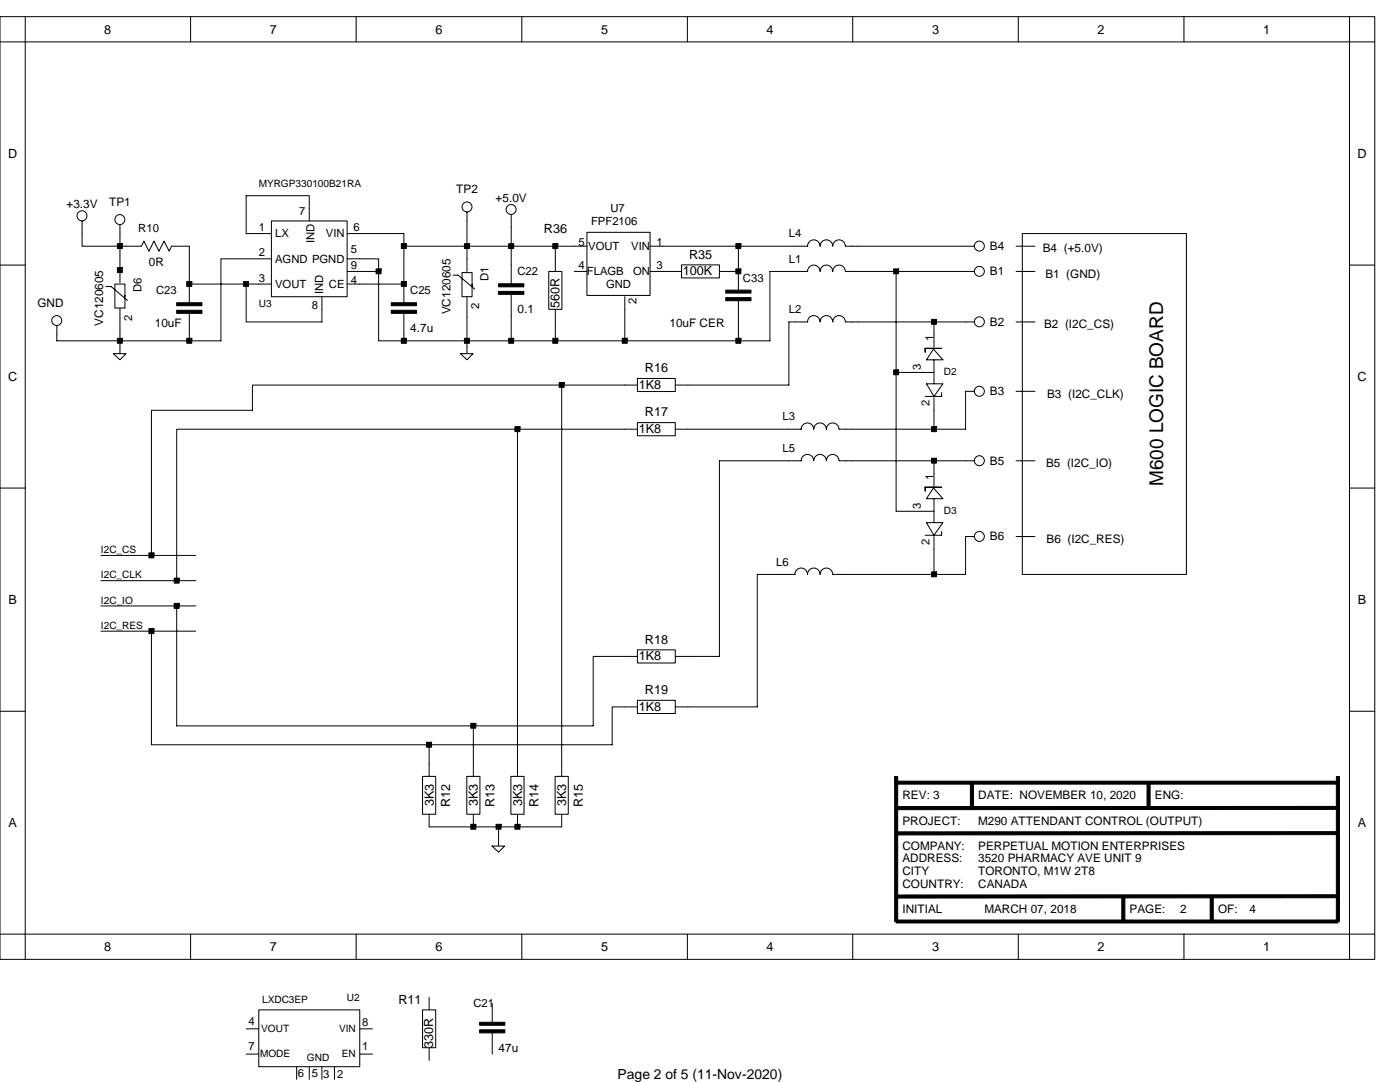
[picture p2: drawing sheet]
<svg xmlns="http://www.w3.org/2000/svg" width="279mm" height="216mm" viewBox="0 0 279 216" stroke-linecap="round" stroke-linejoin="round" font-family="sans-serif">
<g fill="none" stroke="#000" stroke-width=".2">
<path d="M0 3.3h274.4v188.1h-274.4zM5 8.4h264.3v178h-264.3zM5 3.3v5.1h-5M38 3.3v5.1M71.1 3.3v5.1M104.1 3.3v5.1M137.2 3.3v5.1M170.2 3.3v5.1M203.2 3.3v5.1M236.3 3.3v5.1M269.3 3.3v5.1h5.1M0 52.9h5"/>
<path d="M16.4 44.1v5h11.8l.5-1 1 2 1-2 1 2 1-2 1.1 2 .4-1h3.6v11.2M21.2 57.2h1l3.2 2.7M22.9 56.7h2v4.8h-2zM23.9 44.8v11.6M24.9 58.9h.1M37.8 56.7h16.4M49.1 56.7v7.5h15.1v-5M54.2 44.1h15.1v15.1h-15.1zM54.2 51.6h-10.1v16.4h-32.8v-3M61.7 44.1v-5h-12.6v7.5h5.1M69.3 46.6h11.3v10.1h-11.3M69.3 51.6h6.3v16.4h78v-13.8h7.6"/>
<path d="M69.3 54.2h6.3M80.6 49.1h36.5M80.6 56.7v3.6M90.4 54.9h1l3.3 2.8M92.2 54.4h2v4.8h-2zM93.2 42.3v11.9M93.2 59.2v11.3M94.2 56.7h.1M102 42.8v13.7M102 58.7v9.3M109.5 54.2h2.6v7.5h-2.6zM110.8 49.1v5.1"/>
<path d="M114.6 54.2h2.5M117.1 46.4h12.6v12.5h-12.6zM124.7 59.2v8.8M129.7 54.2h6.3M129.7 49.1h31.5M136 52.9h7.6v2.6h-7.6zM143.6 54.2h3.8M147.4 49.1v8.7M147.4 59.9v8.1M161.2 54.1a1.25 1.25 0 0 1 1.2-1.2 1.25 1.25 0 0 1 1.3 1.2M161.2 49.1a1.25 1.25 0 0 1 1.2-1.2 1.25 1.25 0 0 1 1.3 1.2M163.7 54.1a1.25 1.25 0 0 1 1.2-1.2 1.25 1.25 0 0 1 1.3 1.2 1.26 1.26 0 0 1 1.2-1.2 1.26 1.26 0 0 1 1.3 1.2"/>
<path d="M163.7 49.1a1.25 1.25 0 0 1 1.2-1.2 1.25 1.25 0 0 1 1.3 1.2 1.26 1.26 0 0 1 1.2-1.2 1.26 1.26 0 0 1 1.3 1.2M168.8 54.2h25.7M168.8 49.1h25.7M178.8 54.2v47.8h7.6M202.8 54.2h3.7M202.8 49.1h3.7M204 46.6h32.8v68h-32.8zM269.3 52.9h5.1M22.6 70.6h2.5l-1.2 1.2zM23.9 61.5v9M37.8 62.5v5.5M80.6 62.5v5.5"/>
<path d="M91.9 70.6h2.5l-1.2 1.2zM110.8 61.7v6.3M112.1 76.8v78.1M127.2 75.5h7.6v2.6h-7.6zM127.2 76.8h-76.8v5.1h-20.2v28.9M161.2 64.2a1.25 1.25 0 0 1 1.2-1.2 1.25 1.25 0 0 1 1.3 1.2M161.2 64.2h-3.8v12.6h-22.6M163.7 64.2a1.25 1.25 0 0 1 1.2-1.2 1.25 1.25 0 0 1 1.3 1.2 1.26 1.26 0 0 1 1.2-1.2 1.26 1.26 0 0 1 1.3 1.2M168.8 64.2h25.7M178.8 74.3h7.6M184.9 76.6h3.3l-1.8 2.5zM186.4 64.2v5.1"/>
<path d="M186.4 71.8v4.8M186.4 79.4v6.2M186.4 69.5l-1.5 2.3h3.3l-1.8-2M187.9 69.5h-3.3v.8M187.9 78.3v.8h-3.3M194.5 78.1h-1.8v7.5h-25.2M202.8 64.2h3.7M202.8 78.1h3.7M0 97.4h5M103.3 85.6v69.3M127.2 84.3h7.6v2.7h-7.6zM127.2 85.6h-91.9v30.3"/>
<path d="M134.8 85.6h23.9M158.7 91.9h-15.1v39.1h-8.8M158.7 85.6h1.3M158.7 91.9h1.3M159.9 91.9a1.25 1.25 0 0 1 1.2-1.2 1.25 1.25 0 0 1 1.3 1.2 1.26 1.26 0 0 1 1.3-1.2 1.26 1.26 0 0 1 1.2 1.2M159.9 85.6a1.25 1.25 0 0 1 1.2-1.2 1.25 1.25 0 0 1 1.3 1.2 1.26 1.26 0 0 1 1.3-1.2 1.26 1.26 0 0 1 1.2 1.2M164.9 91.9a1.25 1.25 0 0 1 1.3-1.2 1.25 1.25 0 0 1 1.2 1.2M164.9 85.6a1.25 1.25 0 0 1 1.3-1.2 1.25 1.25 0 0 1 1.2 1.2M167.5 91.9h27M186.4 91.9v5.1M186.4 99.5v4.8M186.4 97.2l-1.5 2.3h3.3l-1.8-2"/>
<path d="M187.9 97.2h-3.3v.8M202.8 91.9h3.7M269.3 97.4h5.1M20.2 110.8h18.9M20.2 115.9h18.9M158.6 114.6a1.25 1.25 0 0 1 1.3-1.3 1.25 1.25 0 0 1 1.2 1.3 1.26 1.26 0 0 1 1.3-1.3 1.26 1.26 0 0 1 1.3 1.3M158.7 114.6h-7.6v26.5h-16.3M163.7 114.6a1.25 1.25 0 0 1 1.2-1.3 1.25 1.25 0 0 1 1.3 1.3M184.9 104.3h3.3l-1.8 2.5zM186.4 107.1v7.5M187.9 106v.8h-3.3M194.5 107.1h-1.8v7.5h-26.5"/>
<path d="M202.8 107.1h3.7M20.2 120.9h18.9M20.2 125.9h18.9M30.2 125.9v22.7h92v-7.5h5M35.3 120.9v23.9h83.1v-13.8h8.8M127.2 129.7h7.6v2.6h-7.6zM127.2 139.7h7.6v2.7h-7.6zM0 141.9h5M84.3 154.9h2.7v7.6h-2.7zM85.6 148.6v6.3M93.2 154.9h2.6v7.6h-2.6zM94.5 144.8v10.1"/>
<path d="M102 154.9h2.6v7.6h-2.6zM110.8 154.9h2.6v7.6h-2.6zM269.3 141.9h5.1M85.6 162.5v2.5h26.5v-2.5M94.5 162.5v2.5M98.2 168.8h2.5l-1.2 1.2zM99.5 165v3.8M103.3 162.5v2.5M0 186.4h5v5M38 186.4v5M71.1 186.4v5M85.6 199v2.5"/>
<path d="M104.1 186.4v5M137.2 186.4v5M170.2 186.4v5M203.2 186.4v5M236.3 186.4v5M274.4 186.4h-5.1v5M49.1 210.3h2.5M49.1 205.3h2.5M51.6 201.5h20.2v11.4h-20.2zM59.2 212.9v2.5M61.7 212.9v2.5M64.2 212.9v2.5"/>
<path d="M66.8 212.9v2.5M71.8 210.3h2.5M71.8 205.3h2.5M84.3 201.5h2.7v7.6h-2.7zM85.6 209.1v2.5M98.2 200.3v3.6M98.2 206v4.3"/>
<circle cx="16.4" cy="43.1" r="1"/>
<circle cx="23.9" cy="43.8" r=".99"/>
<circle cx="93.2" cy="41.3" r=".99"/>
<circle cx="102" cy="41.8" r=".99"/>
<circle cx="195.5" cy="49.1" r=".99"/>
<circle cx="195.5" cy="54.1" r=".99"/>
<circle cx="11.3" cy="64" r=".99"/>
<circle cx="195.4" cy="78.1" r="1"/>
<circle cx="195.5" cy="64.2" r=".99"/>
<circle cx="195.5" cy="91.9" r=".99"/>
<circle cx="195.5" cy="107" r=".99"/>
</g>
<g fill="#000" stroke="#000" stroke-width=".2">
<path d="M23.4 53.4v1h1v-1z" fill-rule="evenodd"/>
<path d="M23.4 48.6v1h1v-1z" fill-rule="evenodd"/>
<path d="M37.3 56.2v.9h1v-.9z" fill-rule="evenodd"/>
<path d="M48.6 56.2v.9h1v-.9z" fill-rule="evenodd"/>
<path d="M75.1 53.7v.9h1v-.9z" fill-rule="evenodd"/>
<path d="M80.1 48.6v1h1v-1z" fill-rule="evenodd"/>
<path d="M80.1 56.2v.9h1v-.9z" fill-rule="evenodd"/>
<path d="M92.7 48.6v1h1v-1z" fill-rule="evenodd"/>
<path d="M99.5 56.6h5v.6h-5z" fill-rule="evenodd"/>
<path d="M99.5 58.1h5v.6h-5z" fill-rule="evenodd"/>
<path d="M101.5 48.6v1h1v-1z" fill-rule="evenodd"/>
<path d="M110.3 48.6v1h1v-1z" fill-rule="evenodd"/>
<path d="M146.9 48.6v1h.9v-1z" fill-rule="evenodd"/>
<path d="M146.9 53.7v.9h.9v-.9z" fill-rule="evenodd"/>
<path d="M144.8 57.9h5.1v.6h-5.1z" fill-rule="evenodd"/>
<path d="M178.4 53.7v.9h.9v-.9z" fill-rule="evenodd"/>
<path d="M23.4 67.5v1h1v-1z" fill-rule="evenodd"/>
<path d="M37.3 67.5v1h1v-1z" fill-rule="evenodd"/>
<path d="M35.3 60.4h5v.6h-5z" fill-rule="evenodd"/>
<path d="M35.3 61.9h5v.6h-5z" fill-rule="evenodd"/>
<path d="M78.1 60.4h5v.6h-5z" fill-rule="evenodd"/>
<path d="M78.1 61.9h5v.6h-5z" fill-rule="evenodd"/>
<path d="M80.1 67.5v1h1v-1z" fill-rule="evenodd"/>
<path d="M92.7 67.5v1h1v-1z" fill-rule="evenodd"/>
<path d="M101.5 67.5v1h1v-1z" fill-rule="evenodd"/>
<path d="M110.3 67.5v1h1v-1z" fill-rule="evenodd"/>
<path d="M111.6 76.3v1h1v-1z" fill-rule="evenodd"/>
<path d="M124.2 67.5v1h1v-1z" fill-rule="evenodd"/>
<path d="M146.9 67.5v1h.9v-1z" fill-rule="evenodd"/>
<path d="M144.8 59.4h5.1v.6h-5.1z" fill-rule="evenodd"/>
<path d="M178.4 73.8v1h.9v-1z" fill-rule="evenodd"/>
<path d="M185.9 63.7v1h1v-1z" fill-rule="evenodd"/>
<path d="M102.8 85.1v1h1v-1z" fill-rule="evenodd"/>
<path d="M185.9 91.4v1h1v-1z" fill-rule="evenodd"/>
<path d="M185.9 85.1v1h1v-1z" fill-rule="evenodd"/>
<path d="M29.7 110.3v1h1v-1z" fill-rule="evenodd"/>
<path d="M34.8 115.4v1h1v-1z" fill-rule="evenodd"/>
<path d="M185.9 114.1v1h1v-1z" fill-rule="evenodd"/>
<path d="M29.7 125.4v1h1v-1z" fill-rule="evenodd"/>
<path d="M34.8 120.4v1h1v-1z" fill-rule="evenodd"/>
<path d="M85.1 148.1v1h1v-1z" fill-rule="evenodd"/>
<path d="M94 144.3v1h1v-1z" fill-rule="evenodd"/>
<path d="M266.7 155v28.9h.6v-28.9z" fill-rule="evenodd"/>
<path d="M178.8 155.9h88.2v.6h-88.2z" fill-rule="evenodd"/>
<path d="M94 164.5v1h1v-1z" fill-rule="evenodd"/>
<path d="M99 164.5v1h1v-1z" fill-rule="evenodd"/>
<path d="M102.8 164.5v1h1v-1z" fill-rule="evenodd"/>
<path d="M178.8 178.6l88.2-.1v.6l-88.2 .1z" fill-rule="evenodd"/>
<path d="M178.8 166l88.2-.1v.6l-88.2 .1z" fill-rule="evenodd"/>
<path d="M178.8 161l88.2-.1v.6l-88.2 .1z" fill-rule="evenodd"/>
<path d="M193.7 156.2h.6v5.1h-.6z" fill-rule="evenodd"/>
<path d="M228.9 156.2h.6v5.1h-.6z" fill-rule="evenodd"/>
<path d="M178.5 155h.7v28.9h-.7z" fill-rule="evenodd"/>
<path d="M178.8 183.6h88.2v.6h-88.2z" fill-rule="evenodd"/>
<path d="M223.9 178.9h.6v5h-.6z" fill-rule="evenodd"/>
<path d="M241.5 178.9h.6v5h-.6z" fill-rule="evenodd"/>
<path d="M95.7 204h5.1v.6h-5.1z" fill-rule="evenodd"/>
<path d="M95.7 205.5h5.1v.6h-5.1z" fill-rule="evenodd"/>
</g>
<text font-size="3.8" x="232.1" y="97" transform="rotate(-90 232.1 97)">M600 LOGIC BOARD</text>
<text font-size="2.8" x="123.3" y="215.3">Page 2 of 5 (11-Nov-2020)</text>
<g font-size="2.5">
<text x="20.8" y="6.7">8</text>
<text x="53.9" y="6.7">7</text>
<text x="86.9" y="6.7">6</text>
<text x="120" y="6.7">5</text>
<text x="153" y="6.7">4</text>
<text x="186" y="6.7">3</text>
<text x="219.1" y="6.7">2</text>
<text x="252.1" y="6.7">1</text>
<text x="1.6" y="31.5">D</text>
<text x="270.9" y="31.5">D</text>
<text x="108.6" y="46.6">R36</text>
<text x="137.5" y="51.6">R35</text>
<text x="136.3" y="54.9">100K</text>
<text x="111.7" y="61.5" transform="rotate(-90 111.7 61.5)">560R</text>
<text x="1.6" y="76">C</text>
<text x="127.5" y="77.6">1K8</text>
<text x="128.7" y="74.3">R16</text>
<text x="270.9" y="76">C</text>
<text x="128.7" y="83.1">R17</text>
<text x="127.5" y="86.4">1K8</text>
<text x="1.7" y="120.5">B</text>
<text x="271" y="120.5">B</text>
<text x="127.5" y="131.7">1K8</text>
<text x="128.7" y="128.4">R18</text>
<text x="127.5" y="141.8">1K8</text>
<text x="128.7" y="138.5">R19</text>
<text x="86.6" y="160.9" transform="rotate(-90 86.6 160.9)">3K3</text>
<text x="89.8" y="161" transform="rotate(-90 89.8 161)">R12</text>
<text x="95.4" y="160.9" transform="rotate(-90 95.4 160.9)">3K3</text>
<text x="98.7" y="161" transform="rotate(-90 98.7 161)">R13</text>
<text x="104.2" y="160.9" transform="rotate(-90 104.2 160.9)">3K3</text>
<text x="107.5" y="161" transform="rotate(-90 107.5 161)">R14</text>
<text x="113" y="160.9" transform="rotate(-90 113 160.9)">3K3</text>
<text x="116.3" y="161" transform="rotate(-90 116.3 161)">R15</text>
<text x="1.7" y="165">A</text>
<text x="271" y="165">A</text>
<text x="20.8" y="189.8">8</text>
<text x="53.9" y="189.8">7</text>
<text x="86.9" y="189.8">6</text>
<text x="120" y="189.8">5</text>
<text x="153" y="189.8">4</text>
<text x="186" y="189.8">3</text>
<text x="219.1" y="189.8">2</text>
<text x="252.1" y="189.8">1</text>
<text x="79.5" y="200.2">R11</text>
<text x="86.5" y="209" transform="rotate(-90 86.5 209)">330R</text>
</g>
<g font-size="2.3">
<text x="13.3" y="41.6">+3.3V</text>
<text x="21.8" y="41.1">TP1</text>
<text x="91" y="38.6">TP2</text>
<text x="98.9" y="40.3">+5.0V</text>
<text x="27.6" y="46.3">R10</text>
<text x="51.6" y="46.1">1</text>
<text x="54.9" y="47.4">LX</text>
<text x="59.7" y="42.8">7</text>
<text x="65" y="47.4">VIN</text>
<text x="70.5" y="46.1">6</text>
<text x="118" y="44.9">FPF2106</text>
<text x="121.8" y="42.3">U7</text>
<text x="157.4" y="47.4">L4</text>
<text x="29.7" y="53">0R</text>
<text x="51.6" y="51.2">2</text>
<text x="54.9" y="52.4">AGND PGND</text>
<text x="62.7" y="48.5" transform="rotate(-90 62.7 48.5)">IND</text>
<text x="70" y="53.7">9</text>
<text x="70" y="50.4">5</text>
<text x="115.4" y="53.7">4</text>
<text x="115.4" y="49">5</text>
<text x="117.4" y="49.9">VOUT</text>
<text x="126" y="49.9">VIN</text>
<text x="131" y="49">1</text>
<text x="131" y="53.7">3</text>
<text x="157.4" y="52.4">L1</text>
<text x="197.5" y="49.9">B4</text>
<text x="208.1" y="50.4">B4 (+5.0V)</text>
<text x="28.2" y="58.4" transform="rotate(-90 28.2 58.4)">D6</text>
<text x="31.1" y="58.7">C23</text>
<text x="51.6" y="56.2">3</text>
<text x="54.9" y="57.4">VOUT</text>
<text x="64.5" y="58.7" transform="rotate(-90 64.5 58.7)">IND</text>
<text x="65.6" y="57.4">CE</text>
<text x="70" y="56.7">4</text>
<text x="81.9" y="58.7">C25</text>
<text x="97.5" y="56.1" transform="rotate(-90 97.5 56.1)">D1</text>
<text x="103.3" y="54.9">C22</text>
<text x="117.1" y="54.9">FLAGB</text>
<text x="120.9" y="57.4">GND</text>
<text x="126.4" y="54.9">ON</text>
<text x="148.3" y="56.2">C33</text>
<text x="197.5" y="54.9">B1</text>
<text x="208.6" y="55.4">B1 (GND)</text>
<text x="7.5" y="61.3">GND</text>
<text x="20.6" y="65" transform="rotate(-90 20.6 65)">VC120605</text>
<text x="26.4" y="64" transform="rotate(-90 26.4 64)">2</text>
<text x="30.9" y="65.3">10uF</text>
<text x="62.2" y="61.7">8</text>
<text x="89.9" y="62.7" transform="rotate(-90 89.9 62.7)">VC120605</text>
<text x="95.7" y="61.7" transform="rotate(-90 95.7 61.7)">2</text>
<text x="103.3" y="62.5">0.1</text>
<text x="127" y="60.7" transform="rotate(-90 127 60.7)">2</text>
<text x="133.6" y="65.3">10uF CER</text>
<text x="157.4" y="62.5">L2</text>
<text x="197.5" y="65">B2</text>
<text x="208.4" y="65.5">B2 (I2C_CS)</text>
<text x="81.9" y="66.3">4.7u</text>
<text x="186.3" y="68" transform="rotate(-90 186.3 68)">1</text>
<text x="183.7" y="73.8" transform="rotate(-90 183.7 73.8)">3</text>
<text x="156.2" y="83.9">L3</text>
<text x="185.5" y="81.1" transform="rotate(-90 185.5 81.1)">2</text>
<text x="197.5" y="78.9">B3</text>
<text x="209" y="79.3">B3 (I2C_CLK)</text>
<text x="156.2" y="90.2">L5</text>
<text x="186.3" y="95.7" transform="rotate(-90 186.3 95.7)">1</text>
<text x="197.5" y="92.7">B5</text>
<text x="208.8" y="93.2">B5 (I2C_IO)</text>
<text x="183.7" y="101.5" transform="rotate(-90 183.7 101.5)">3</text>
<text x="197.5" y="107.8">B6</text>
<text x="154.9" y="112.9">L6</text>
<text x="185.5" y="108.8" transform="rotate(-90 185.5 108.8)">2</text>
<text x="208.9" y="108.3">B6 (I2C_RES)</text>
<text x="180.1" y="159.5">REV: 3</text>
<text x="195.2" y="159.5">DATE: NOVEMBER 10, 2020</text>
<text x="230.5" y="159.5">ENG:</text>
<text x="180.1" y="164.5">PROJECT:</text>
<text x="195.2" y="164.5">M290 ATTENDANT CONTROL (OUTPUT)</text>
<text x="180.1" y="169.6">COMPANY:</text>
<text x="180.1" y="172.1">ADDRESS:</text>
<text x="195.2" y="169.6">PERPETUAL MOTION ENTERPRISES</text>
<text x="195.2" y="172.1">3520 PHARMACY AVE UNIT 9</text>
<text x="180.1" y="177.1">COUNTRY:</text>
<text x="180.1" y="174.6">CITY</text>
<text x="195.2" y="174.6">TORONTO, M1W 2T8</text>
<text x="195.2" y="177.1">CANADA</text>
<text x="180.1" y="182.2">INITIAL</text>
<text x="196.5" y="182.2">MARCH 07, 2018</text>
<text x="225.4" y="182.2">PAGE:</text>
<text x="235.5" y="182.2">2</text>
<text x="243.1" y="182.2">OF:</text>
<text x="249.4" y="182.2">4</text>
<text x="94.5" y="201">C21</text>
<text x="49.6" y="204.4">4</text>
<text x="49.6" y="209.6">7</text>
<text x="72.3" y="209.6">1</text>
<text x="72.3" y="204.7">8</text>
<text x="99.5" y="209.9">47u</text>
<text x="59.5" y="214.9">6</text>
<text x="62.2" y="214.9">5</text>
<text x="64.5" y="215.1">3</text>
<text x="67.3" y="215.1">2</text>
</g>
<g font-size="2">
<text x="51.6" y="37.3">MYRGP330100B21RA</text>
<text x="51.6" y="61.3">U3</text>
<text x="188.4" y="74.9">D2</text>
<text x="188.4" y="102.6">D3</text>
<text x="20.2" y="110.4">I2C_CS</text>
<text x="20.2" y="115.4">I2C_CLK</text>
<text x="20.2" y="120.5">I2C_IO</text>
<text x="20.2" y="125.5">I2C_RES</text>
<text x="52.3" y="200.1">LXDC3EP</text>
<text x="69.2" y="199.8">U2</text>
<text x="52.1" y="205.9">VOUT</text>
<text x="67.7" y="206">VIN</text>
<text x="51.9" y="211">MODE</text>
<text x="61.3" y="211.8">GND</text>
<text x="68.2" y="211">EN</text>
</g>
</svg>
